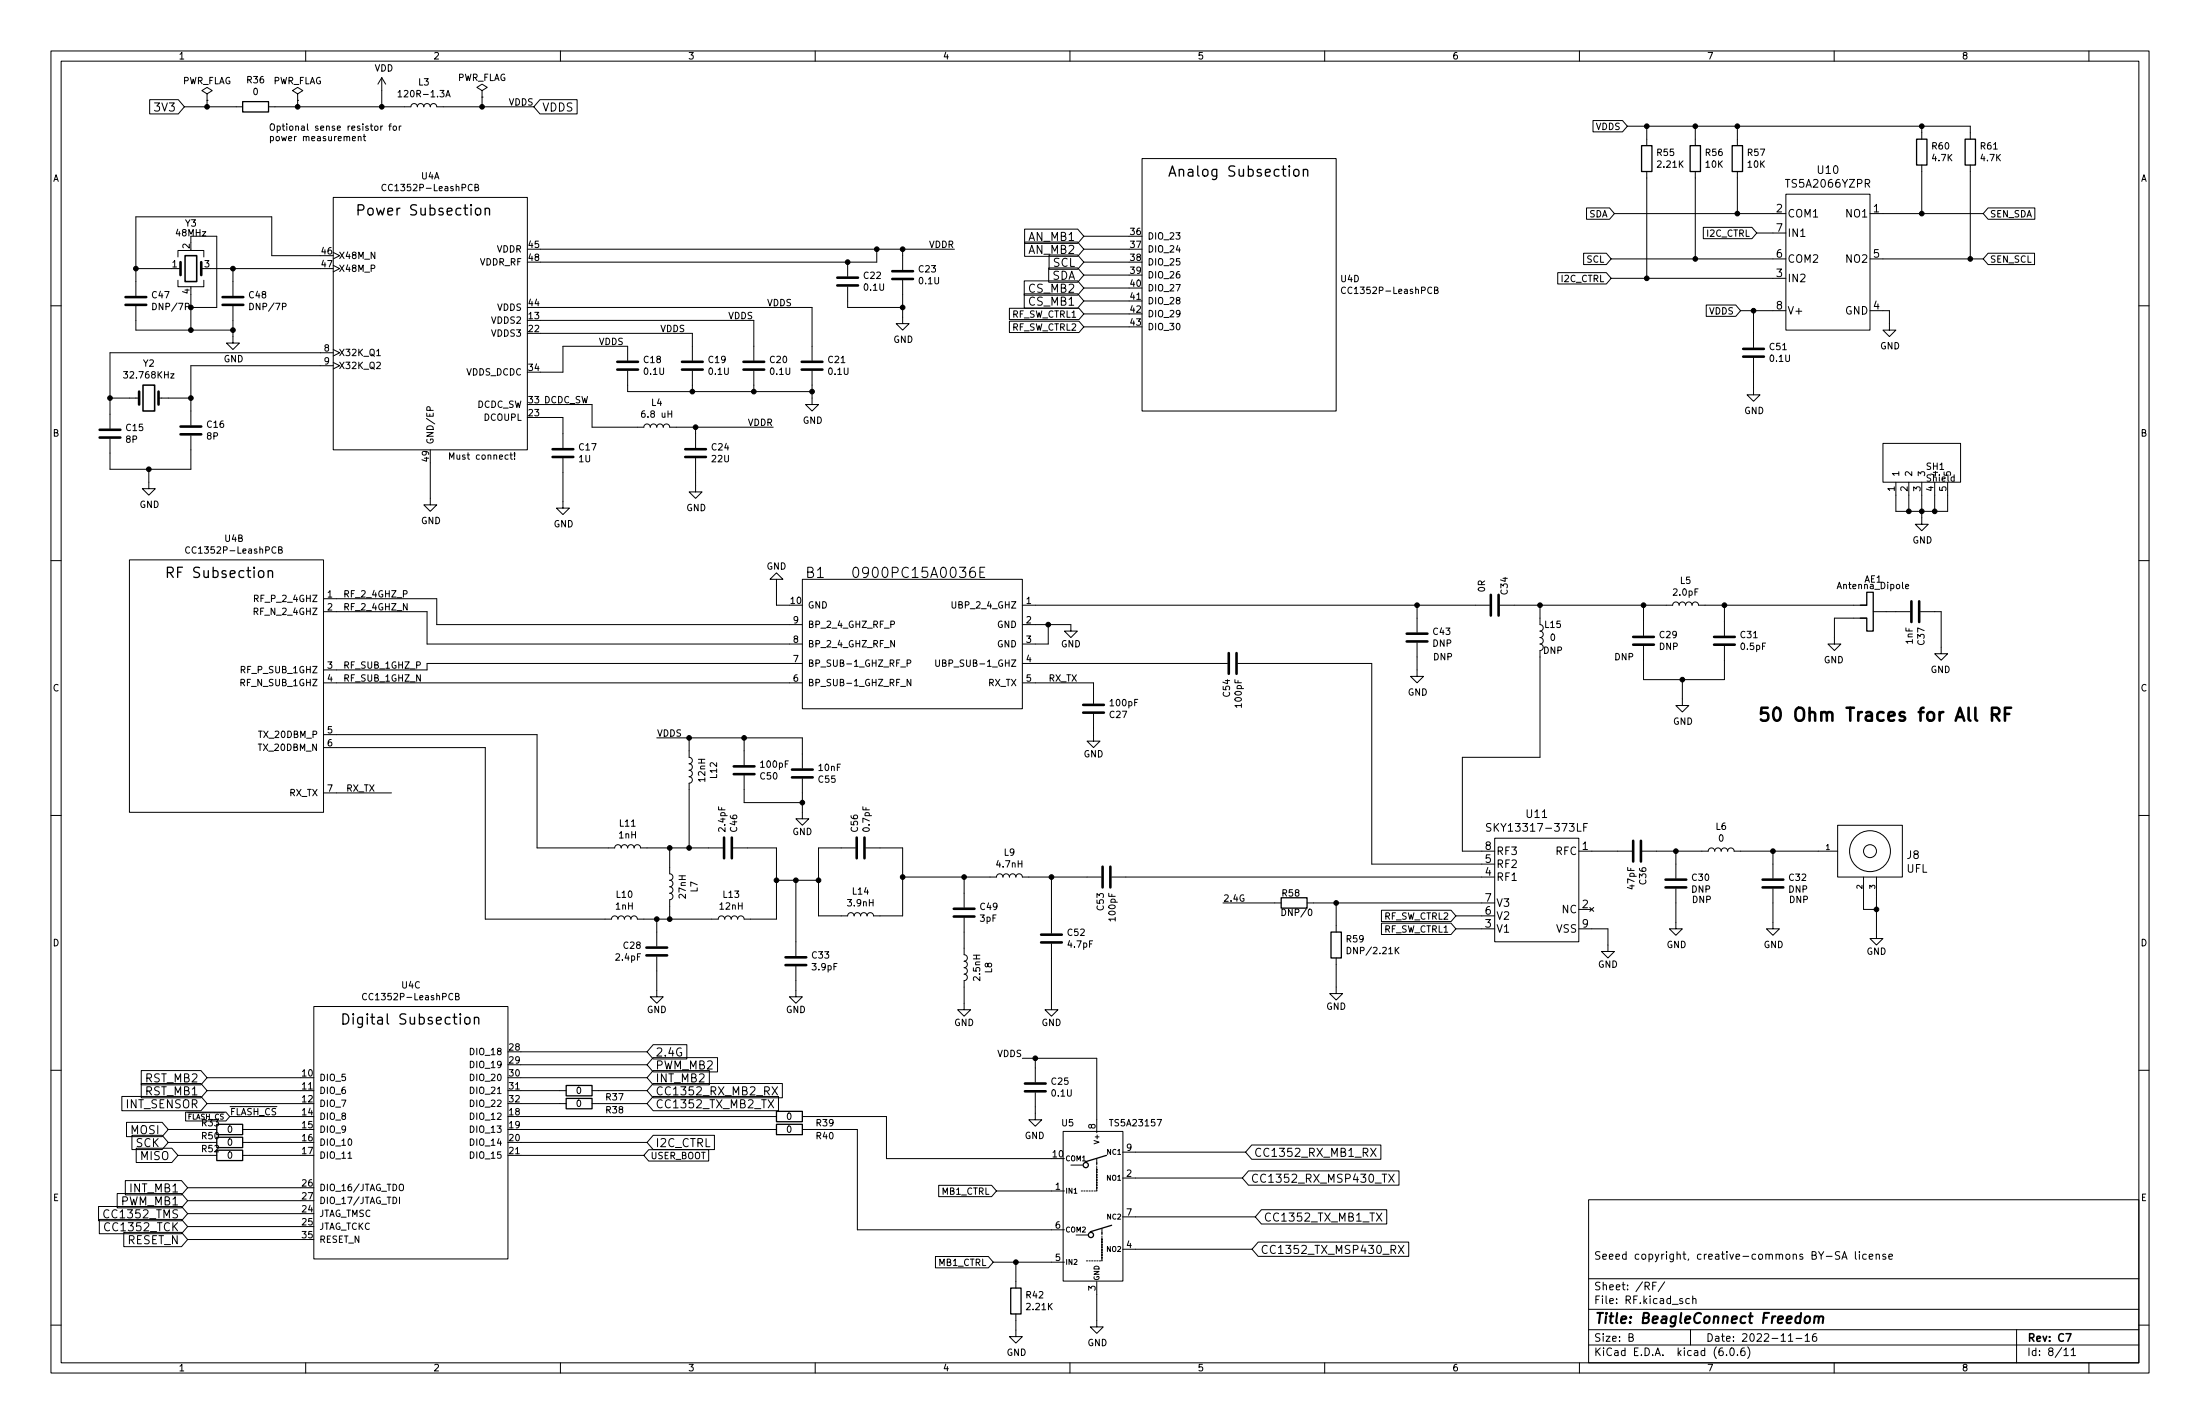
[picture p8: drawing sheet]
<svg xmlns="http://www.w3.org/2000/svg" width="432mm" height="279mm" viewBox="0 0 432 279" stroke-linecap="round" stroke-linejoin="round" font-family="sans-serif">
<g fill="none" stroke="#000" stroke-width=".2">
<path d="M10 10h411.8v259.4h-411.8zM12 12h407.8v255.4h-407.8zM29.4 19.6h5.6l1.2 1.4-1.2 1.4h-5.6zM40.6 18.4l1.1-.6-1.1-.7-1 .7 1 .6v1.3M40.6 19.7h.1M40.6 19.7v1.3M58.4 18.4l1-.6-1-.7-1 .7 1 .6v1.3M58.4 19.7h.1M58.4 19.7v1.3M60 10v2M74.9 15.2l-.7 1.3M74.9 15.2v5.8"/>
<path d="M74.9 15.2l.8 1.3M78.1 18.1l.4-.4v1.3M78.1 19h.8M87.5 19l.4-1.3 .5 1.3M87.6 18.7h.6M94.6 17.8l1-.7-1-.6-1 .6 1 .7v1.3M94.6 19.1h.1M94.6 19.1v1.9M106 19.6h7.3v2.8h-7.3l-1.2-1.4zM110 10v2M160 10v2M210 10v2"/>
<path d="M260 10v2M310 10v2M360 10v2M410 10v2M36.2 21h11.4M52.7 21h27.9a.63 .63 0 0 1 .7-.7 .63 .63 0 0 1 .6 .7 .63 .63 0 0 1 .6-.7 .63 .63 0 0 1 .7 .7 .63 .63 0 0 1 .6-.7 .63 .63 0 0 1 .7 .7 .63 .63 0 0 1 .6-.7 .63 .63 0 0 1 .6 .7h19.1M65.4 38.7h38.1v49.6h-38.1zM69.2 27.2l.6-.1-.1-.3h-.3l-.2 .2v.6h.5M70.3 26.9l.5-.1 .1 .8M70.3 26.8v.8M71.3 26.8h.5M71.5 26.3v1.1l.3 .2"/>
<path d="M73.6 24.8l.3-.1 .3 .3v.3l-.3 .3-.4-.3zM74.7 24.7v.9M75.1 24.7l-.4 .3M75.7 36.3a.6 .6 0 0 0-.8 .4 .6 .6 0 0 0 .6 .7l.2-.1M76.3 24.7h.5M76.8 24.3l-.3 .2v1.1M77.3 24.8l.3-.1 .2 .3v.3l-.2 .3-.4-.3zM78.4 24.7v.9M78.7 24.7l-.3 .3M93.2 36.8l.6-.1v-.4l-.6-.1v1.2h.5l.2-.4-.3-.2M224.2 31.1h38.1v49.5h-38.1zM312.7 23.7h5.8l.9 1.1-.9 1.1h-5.8z"/>
<path d="M319.4 24.8h67.3v2.5M323.2 24.8v3.8M323.2 33.7v20.9M332.7 24.8v3.8M332.7 33.7v17.1M341 24.8v3.8M341 33.7v8.2M350.5 38.1h16.5v26.7h-16.5zM377.2 24.8v2.5M377.2 32.4v9.5M386.7 32.4v18.4M10 60h2"/>
<path d="M26.7 52.7h7M34.9 55v1.3h5.1v-1.3M34.9 50.4v-1.3h5.1v1.3M34.9 52.7h.5M37.5 47.6v-1.2h5v13.9h-5M37.5 57.8v7M39.5 52.7h.5M41.3 52.7h21.6M45.7 52.7v5.3M62.9 50.2h-9.6v-7.7h-26.6v15.5M65.4 49.5l1.3 .7-1.3 .6M65.4 52.1l1.3 .6-1.3 .6"/>
<path d="M106 48.9h81.3M166.4 51.4v2.8M166.4 56.3v4h10.8M172.1 48.9v2.5h-66.1M177.2 55v8.5h1.2l-1.2 1.3-1.3-1.3h1.3M177.2 48.9v4.1M201 57.7h10.5l1.2 1.4-1.2 1.4h-10.5zM201 55.1h10.5l1.2 1.4-1.2 1.4h-10.5zM201.1 45h10.4l1.2 1.4-1.2 1.4h-10.4zM201.1 47.5h10.4l1.2 1.4-1.2 1.4h-10.4zM205.8 52.6h5.7l1.2 1.4-1.2 1.4h-5.7zM205.9 50h5.6l1.2 1.4-1.2 1.4h-5.6z"/>
<path d="M212.7 59.1h11.5M212.7 48.9h8.9M212.7 46.4h8.9M212.7 51.4h8.9M212.7 54h8.9M212.7 56.5h8.9M264.1 56.4a.6 .6 0 0 0-.9 .5 .6 .6 0 0 0 .6 .7l.3-.1M281.6 56.9h.5l.1-.5-.6-.1v1.3h.4l.2-.1 .1-.3-.3-.3M305.7 53.5h9.6l.9 1.1-.9 1.1h-9.6zM310.8 49.7h4.5l.9 1.1-.9 1.1h-4.5zM311.4 40.8h4.5l1 1.1-1 1.1h-4.5zM316.2 54.6h34.3"/>
<path d="M316.2 50.8h34.3M316.9 41.9h33.6M334.3 44.6h9.6l.9 1.1-.9 1.1h-9.6zM334.9 59.8h5.8l.9 1.2-.9 1.1h-5.8zM344.8 45.7h5.7M367 41.9h22.3M367 50.8h22.3M390.2 49.7h9.1v2.2h-9.1l-.9-1.1zM390.2 40.8h9.2v2.2h-9.2l-.9-1.1zM419.8 60h2M21.6 78.1h5.7M26.7 60.1v4.7h19"/>
<path d="M31.1 78.1h6.4M33.5 73.3h.7l-.7 .9h.7M45.7 60.1v7.2h1.3l-1.3 1.3-1.3-1.3h1.3M65.4 68.6l1.3 .6-1.3 .7M65.4 71.1l1.3 .7-1.3 .6M65.4 69.2h-43.8v14.9M65.4 71.8h-27.9v11.6M73.9 71.2l.5-.1 .3 .3-.8 .9h.8M73.9 69.8h.8M106 79.4h10.2v4.4h10.2a.64 .64 0 0 1 .6-.6 .64 .64 0 0 1 .6 .6 .64 .64 0 0 1 .7-.6 .64 .64 0 0 1 .6 .6 .64 .64 0 0 1 .6-.6 .64 .64 0 0 1 .7 .6 .64 .64 0 0 1 .6-.6 .64 .64 0 0 1 .6 .6h20.4M106 62.9h42v7.8M106 65.4h29.9v5.3"/>
<path d="M106 60.3h53.4v10.4M123.2 70.7v-2.8h-12.7v5.1h-4.5M123.2 72.8v4h36.2M135.9 72.8v4M148 72.8v4M159.4 72.8v6.6h1.3l-1.3 1.2-1.3-1.2h1.3M198.1 60.5h13.7l.9 1.1-.9 1.1h-13.7zM198.1 63h13.7l.9 1.1-.9 1.1h-13.7zM212.7 61.6h8.9M212.7 64.1h8.9M341.6 61h8.9M344.2 70.2v7.3h1.2l-1.2 1.2-1.3-1.2h1.3"/>
<path d="M344.2 61v7.2M367 61h3.8v3.8h1.3l-1.3 1.2-1.2-1.2h1.2M29.2 92.1v3.8h1.3l-1.3 1.3-1.3-1.3h1.3M37.5 85.5v6.6h-15.9v-6M84.4 80.5v-.6h-.5l-.1 .6h1.2M84.5 90.8v8.3h1.2l-1.2 1.2-1.3-1.2h1.3M100.1 89.3h.5M100.3 88.8v1.1l.3 .2M101 90v.1M101 88.8v.8M106 81.9h4.5v6M110.5 89.9v9.8h1.3l-1.3 1.3-1.3-1.3h1.3"/>
<path d="M136.5 89.9v6.6h1.3l-1.3 1.3-1.2-1.3h1.2M136.5 83.8v4.1M369.6 87h15.2v7.6h-15.2zM372.1 94.6v5.7h10.2v-5.7M374.6 94.6v5.7M377.2 94.6v8.3h1.3l-1.3 1.2-1.3-1.2h1.3M379.7 94.6v5.7M10 110h2M25.4 109.9h38.1v49.5h-38.1zM37.2 107.4a.6 .6 0 0 0-.8 .4 .6 .6 0 0 0 .6 .7l.2-.1M54.7 107.9l.5-.1 .1-.4-.6-.1v1.2h.5l.2-.4-.3-.2M63.5 117.5h22.2v5.1h71.8"/>
<path d="M152.4 113.7h1.3l-1.3-1.3-1.3 1.3h1.3v5h2.5M157.5 113.7h43.2v25.4h-43.2zM167.6 111.5a.48 .48 0 0 1 .5-.2 .48 .48 0 0 1 .3 .4 1.04 1.04 0 0 1-.5 1.6 1.22 1.22 0 0 1-.3-1.8zM192.3 112.3h.7M193.3 111.3h-1v2h1M200.7 118.7h91.7M278.1 118.7v5.4M294.4 118.7h33.9a.64 .64 0 0 1 .6-.6 .64 .64 0 0 1 .7 .6 .64 .64 0 0 1 .6-.6 .64 .64 0 0 1 .6 .6 .64 .64 0 0 1 .7-.6 .64 .64 0 0 1 .6 .6 .64 .64 0 0 1 .6-.6 .64 .64 0 0 1 .7 .6h33M302.3 118.7v3.9a.63 .63 0 0 1 .6 .6 .63 .63 0 0 1-.6 .6 .63 .63 0 0 1 .6 .7 .63 .63 0 0 1-.6 .6 .63 .63 0 0 1 .6 .6 .63 .63 0 0 1-.6 .7 .63 .63 0 0 1 .6 .6 .63 .63 0 0 1-.6 .6v21h-15.3v18.4h6.4M322.6 118.7v6M338.5 118.7v6M374 115.1l.6-.1v-.3h-.4l-.2 .1 .1 .6h.5"/>
<path d="M419.8 110h2M63.5 120h20.3v6.4h73.7M63.5 134h94M157.5 130.2h-73.7v1.2h-20.3M174.8 122.5h.6l.1-.5-.7-.1v1.2M178 130.1h.7v-.5l-.7-.1v1.2M178.8 133.3v1.3l-.8-1.3v1.3M183.7 129.5v1l.2 .2h.4l.1-.2v-1M200.7 122.6h9.5v1.2h1.3l-1.3 1.3-1.3-1.3h1.3M200.7 134h13.9v4M200.7 130.2h40.2M205.7 122.6v3.8h-5"/>
<path d="M243 130.2h26.2v39.3h24.2M278.1 126.1v6.6h1.3l-1.3 1.3-1.2-1.3h1.2M322.6 126.7v6.7h15.9v-6.7M330.2 133.4v5h1.3l-1.3 1.3-1.3-1.3h1.3M366.4 121.3h-6.4v5.1h-1.2l1.2 1.2 1.3-1.2h-1.3M367.7 120h7.2M376.9 120h4.1v8.3h-1.3l1.3 1.2 1.3-1.2h-1.3M10 160h2M63.5 146.7h31.7v33.6h24.8a.64 .64 0 0 1 .6-.6 .64 .64 0 0 1 .7 .6 .64 .64 0 0 1 .6-.6 .64 .64 0 0 1 .7 .6 .64 .64 0 0 1 .6-.6 .64 .64 0 0 1 .6 .6 .64 .64 0 0 1 .7-.6 .64 .64 0 0 1 .6 .6h15.9a.64 .64 0 0 1 .6-.6 .64 .64 0 0 1 .6 .6 .64 .64 0 0 1 .7-.6 .64 .64 0 0 1 .6 .6 .64 .64 0 0 1 .6-.6 .64 .64 0 0 1 .7 .6 .64 .64 0 0 1 .6-.6 .64 .64 0 0 1 .6 .6h6.4v-13.9h-8.5M63.5 144.1h41.9v22.3h15.2a.64 .64 0 0 1 .7-.7 .64 .64 0 0 1 .6 .7 .64 .64 0 0 1 .7-.7 .64 .64 0 0 1 .6 .7 .64 .64 0 0 1 .6-.7 .64 .64 0 0 1 .7 .7 .64 .64 0 0 1 .6-.7 .64 .64 0 0 1 .6 .7h16.2M63.5 155.6h13.3M128.9 144.8h28.6v5.9"/>
<path d="M135.3 144.8v3.8a.64 .64 0 0 1 .6 .6 .64 .64 0 0 1-.6 .7 .64 .64 0 0 1 .6 .6 .64 .64 0 0 1-.6 .6 .64 .64 0 0 1 .6 .7 .64 .64 0 0 1-.6 .6 .64 .64 0 0 1 .6 .6 .64 .64 0 0 1-.6 .7v12.7M146 144.8v5.3M146 152.1v5.4h11.5M157.5 152.8v7.9h1.2l-1.2 1.2-1.3-1.2h1.3M214.6 140.1v5.3h1.3l-1.3 1.3-1.2-1.3h1.2M419.8 160h2M131.4 166.4v5.1a.64 .64 0 0 1 .7 .6 .64 .64 0 0 1-.7 .6 .64 .64 0 0 1 .7 .7 .64 .64 0 0 1-.7 .6 .64 .64 0 0 1 .7 .6 .64 .64 0 0 1-.7 .7 .64 .64 0 0 1 .7 .6 .64 .64 0 0 1-.7 .6v3.8M152.4 172.7h8.3M156.2 172.7v14.9M167.9 166.4h-7.2v13.3h5.7a.64 .64 0 0 1 .6-.6 .64 .64 0 0 1 .6 .6 .64 .64 0 0 1 .7-.6 .64 .64 0 0 1 .6 .6 .64 .64 0 0 1 .6-.6 .64 .64 0 0 1 .7 .6 .64 .64 0 0 1 .6-.6 .64 .64 0 0 1 .6 .6h5.8v-13.3h-7.3M177.2 172.1h18.4a.64 .64 0 0 1 .6-.6 .64 .64 0 0 1 .6 .6 .64 .64 0 0 1 .7-.6 .64 .64 0 0 1 .6 .6 .64 .64 0 0 1 .7-.6 .64 .64 0 0 1 .6 .6 .64 .64 0 0 1 .6-.6 .64 .64 0 0 1 .7 .6h15.5M189.2 172.1v6"/>
<path d="M206.4 172.1v11M218.2 172.1h75.2M240 177.2h11.5M256.5 177.2h36.9M262.3 177.2v5.7M271.1 178.6h13.7l.9 1.1-.9 1.1h-13.7zM285.7 179.7h7.7M292.6 161.6h-.6l-.2 .3 .1 .3 .7 .3v.5l-.3 .1-.5-.1M293.4 164.5h16.5v20.3h-16.5zM309.9 167h10.4M309.9 178.4h2.5M310.8 162.3h.6"/>
<path d="M311.6 161.6h-.8v1.5M312 178.1l.8 .7M312.8 178.1l-.8 .7M322.3 167h13a.64 .64 0 0 1 .6-.6 .64 .64 0 0 1 .6 .6 .64 .64 0 0 1 .7-.6 .64 .64 0 0 1 .6 .6 .64 .64 0 0 1 .7-.6 .64 .64 0 0 1 .6 .6 .64 .64 0 0 1 .6-.6 .64 .64 0 0 1 .7 .6h20.3M328.9 174.4v7.8h1.3l-1.3 1.3-1.2-1.3h1.2M328.9 167v5.3M348 174.4v7.8h1.2l-1.2 1.3-1.3-1.3h1.3M348 167v5.3M360.7 161.9h12.7v10.2h-12.7zM365.8 172.1v6.3h2.5M368.3 172.1v12.1h1.3l-1.3 1.2-1.3-1.2h1.3M61.6 197.5h38.1v49.5h-38.1z"/>
<path d="M71.9 195a.6 .6 0 0 0-.8 .5 .6 .6 0 0 0 .6 .7l.2-.1M89.4 195.5h.6v-.5l-.6-.1v1.3h.5l.2-.4-.3-.3M128.9 187.7v7.9h1.3l-1.3 1.3-1.3-1.3h1.3M128.9 180.3v5.4M156.2 189.6v6h1.3l-1.3 1.3-1.3-1.3h1.3M189.2 180.1v7.2a.64 .64 0 0 1 .7 .7 .64 .64 0 0 1-.7 .6 .64 .64 0 0 1 .7 .6 .64 .64 0 0 1-.7 .7 .64 .64 0 0 1 .7 .6 .64 .64 0 0 1-.7 .6 .64 .64 0 0 1 .7 .7 .64 .64 0 0 1-.7 .6v5.7h1.3l-1.3 1.3-1.2-1.3h1.2M206.4 185.2v12.9h1.2l-1.2 1.3-1.3-1.3h1.3M262.3 188v6.9h1.2l-1.2 1.3-1.3-1.3h1.3M264.4 185.9a.64 .64 0 0 1 .7 .6 .64 .64 0 0 1-.7 .6zM271.1 181.1h13.7l.9 1.1-.9 1.2h-13.7zM274 186.4l.6 .7M274.6 185.9l-.7 .7"/>
<path d="M285.7 182.2h7.7M309.9 182.2h5.7v4.5h1.3l-1.3 1.3-1.3-1.3h1.3M10 210h2M23.9 215.1h15.5l1.2 1.4-1.2 1.4h-15.5zM27.7 210.1h11.7l1.2 1.4-1.2 1.4h-11.7zM27.7 212.6h11.7l1.2 1.4-1.2 1.4h-11.7zM36.4 218.2h7.9l.8 .9-.8 .8h-7.9zM40.6 214h21M40.6 216.5h18.5M40.6 211.5h18.5M45.1 219.1h14M99.7 214h11.4"/>
<path d="M102.2 219.1h50.2M102.2 216.5h8.9M102.2 211.5h24.8M102.2 208.9h24.8M102.2 206.4h24.8M116.2 214h10.8M116.2 216.5h10.8M128.2 215.1h24.6v2.8h-24.6l-1.2-1.4zM128.2 212.6h25.4v2.8h-25.4l-1.2-1.4zM128.2 210.1h11v2.8h-11l-1.2-1.4zM128.2 207.5h12.6v2.8h-12.6l-1.2-1.4zM128.2 205h6.6v2.8h-6.6l-1.2-1.4z"/>
<path d="M150.8 215.8l1 1.6M151.5 213.2l1.1 1.6M151.8 215.8l-1 1.6M152.6 213.2l-1.1 1.6M157.5 219.1h16.5v8.2h32.4M200.7 207.6h14.6v14.7M203.2 214.4v5.3h-1.3l1.3 1.3 1.3-1.3h-1.3M203.2 207.6v4.7M419.8 210h2M19.3 236.7h16.3l1.2 1.4-1.2 1.4h-16.3zM19.5 239.3h16.1l1.2 1.4-1.2 1.4h-16.1zM21.4 237.5a.64 .64 0 0 0-.8 0 .64 .64 0 0 0-.2 .8 .6 .6 0 0 0 .3 .6 .6 .6 0 0 0 .7-.1"/>
<path d="M23 234.2h12.6l1.2 1.4-1.2 1.4h-12.6zM24.6 231.6h11l1.2 1.4-1.2 1.4h-11zM24.8 220.2h7l1.2 1.4-1.2 1.4h-7zM25.9 222.8h5.9l1.2 1.4-1.2 1.4h-5.9zM26.7 225.3h7l1.2 1.4-1.2 1.4h-7zM33 224.2h8.3M33 221.6h8.3M34.9 226.7h6.4M36.8 235.6h22.3M36.8 238.1h22.3M36.8 233h22.3M47.6 226.7h11.5"/>
<path d="M47.6 224.2h11.5M47.6 221.6h11.5M68.3 227.3h.7M78.4 234.9v1.3M78.5 232.4l.2-.1a.43 .43 0 0 1 .5 .5v.4a.42 .42 0 0 1-.4 .4 .42 .42 0 0 1-.4-.4zM99.7 226.7h26.7M102.2 224.2h24.8M102.2 221.6h50.2M127.3 225.6h11.8v2.2h-11.8l-.9-1.1zM128.2 222.8h12v2.8h-12l-1.2-1.4zM157.5 221.6h10.8v19.7h40.6M184.2 232.6h10.4l1 1.1-1 1.1h-10.4z"/>
<path d="M195.6 233.7h13.3M208.7 222h11.7v29.4h-11.7zM210.2 228.6h2.3M212.2 233.7h.3M212.7 233.7h.3M213.2 233.7h.3M213.7 233.7h.3M214.2 233.7h.3M214.8 233.7h.2M215.3 227.3v1.3M215.3 228.9v.2M215.3 229.4v.2"/>
<path d="M215.3 229.9v.2M215.3 230.4v.2M215.3 230.9v.2M215.3 231.4v.2M215.3 231.9v.3M215.3 232.4v.3M215.3 232.9v.3M215.3 233.4v.3M220.3 231.1h23.5M220.3 238.8h26.1M220.3 226.1h24.2M245 229.7h29.6v2.8h-29.6l-1.2-1.4z"/>
<path d="M245.7 224.7h25.3v2.8h-25.3l-1.2-1.4zM247.6 237.4h24.6v2.8h-24.6l-1.2-1.4zM269 225.3l1.1 1.6M270.1 225.3l-1.1 1.6M270.2 238l1 1.6M271.2 238l-1 1.6M272.6 230.4l1 1.6M273.6 230.4l-1 1.6M311.8 235.4h108v32h-108zM10 260h2M21.5 240.1a.64 .64 0 0 0-.8-.1 .64 .64 0 0 0-.2 .8 .6 .6 0 0 0 .3 .6 .6 .6 0 0 0 .7 0M24.3 241.8h11.3l1.2 1.4-1.2 1.4h-11.3z"/>
<path d="M36.8 243.2h22.3M36.8 240.7h22.3M183.6 246.5h10.4l.9 1.2-.9 1.1h-10.4zM194.9 247.7h14M199.4 257.8v4.5h1.3l-1.3 1.2-1.3-1.2h1.3M199.4 247.7v5M211.2 242.3h2.3M213.2 247.4h.3M213.7 247.4h.3M214.2 247.4h.3M214.8 247.4h.2M215.3 251.5v8.9h1.2l-1.2 1.2-1.3-1.2h1.3"/>
<path d="M215.3 247.4h.2M215.8 247.4h.2M216.3 241v1.3M216.3 242.6v.2M216.3 243.1v.2M216.3 243.6v.2M216.3 244.1v.2M216.3 244.6v.3M216.3 245.1v.3M216.3 245.6v.3M216.3 246.1v.3M216.3 246.6v.3"/>
<path d="M216.3 247.1v.3M220.3 245.1h25.4M246.9 243.7h29.6v2.8h-29.6l-1.2-1.4zM274.5 244.3l1 1.6M275.5 244.3l-1 1.6M311.8 256.9h108M311.8 250.9h108M324.4 252.3h.5M325.1 251.6h-.7v1.5M326.7 251.5l-1.3 1.9M331.6 254.9l-.4-.1-.3 .3 .1 .6h.6M332.2 254.9l.2-.1 .4 .1 .1 .9"/>
<path d="M332.2 254.3v1.5M361.1 245.7l-.6-.1-.2 .1v.4l.6 .3 .2 .4-.3 .3-.6-.1M361.5 247.1l.5-1.5 .5 1.5M361.7 246.7h.7M364.2 245.6v1.3l.2 .2M364.9 245.6v.1M364.9 246.1v1M366.3 246.1h-.4l-.3 .3 .1 .6h.6M366.9 246.6l.7-.2-.1-.3h-.4l-.2 .2v.7h.6M368.2 246.2l.2-.1h.4l.1 1M368.2 246.1v1M370.1 246.1h-.4l-.2 .2 .1 .2 .5 .2v.3h-.6"/>
<path d="M370.7 246.6l.7-.2v-.3h-.5l-.2 .2 .1 .7h.6M419.8 260h2M60 267.4v2M110 267.4v2M160 267.4v2M210 267.4v2M260 267.4v2M310 267.4v2M311.8 263.9h108M311.8 260.9h108M319.7 262.4l.7-.1 .1-.2-.1-.4h-.7v1.5h.6l.3-.3a.39 .39 0 0 0-.4-.5M331.8 260.9v3"/>
<path d="M338.9 265.8v.2M339.7 264.5h.2a.8 .8 0 0 1 .5 .7 .8 .8 0 0 1-.5 .8 1 1 0 0 1-.2-1.5zM341 265.8v.2M342.4 264.5a.59 .59 0 0 0-.7 .6v.6l.1 .2 .4 .1 .2-.2 .1-.5-.1-.2-.5-.1-.2 .3M343 264.3a1.72 1.72 0 0 1 0 2.2M351 263.2h.9M352.5 262.6h1.2M354.3 262.1l.4-.4v1.5M354.3 263.2h.9M356.4 261.7a.6 .6 0 0 0-.7 .6v.6l.2 .2 .4 .1 .2-.2 .1-.5-.2-.2-.4-.1-.3 .3M360 267.4v2M395.8 260.9v6.5"/>
<path d="M405.1 264.9l.4-.4v1.5M405.1 266h.8M406.5 264.9l.4-.4v1.5M406.5 266h.9M410 267.4v2"/>
<circle cx="367" cy="167" r="4"/>
<circle cx="367" cy="167" r="1.27"/>
</g>
<path d="M36.3 50.2h2.3v5h-2.3zM28.1 75.6h2.3v5h-2.3zM405.5 261.7h1l-.6 1.5" fill="none" stroke="#000" stroke-width=".3"/>
<path d="M354.4 258.5a.52 .52 0 0 1 .5-.2 .52 .52 0 0 1 .4 .4l-.1 .5a.55 .55 0 0 1-.5 .4 .55 .55 0 0 1-.5-.4zM356.2 258.5a.49 .49 0 0 1 .8 .1l-.1 1M356.2 258.3l-.2 1.3M357 258.6a.5 .5 0 0 1 .8-.2l-.1 1.2" fill="none" stroke="#000" stroke-width=".4"/>
<g fill="none" stroke="#000" stroke-width=".51">
<path d="M24.6 59.8h4.1M24.6 58.3h4.1M35.4 51.4v2.6M39.5 51.4v2.6M43.7 59.8h4.1M43.7 58.3h4.1M164.3 54.5h4.1M164.3 56h4.1M175.1 53.2h4.1M175.1 54.7h4.1M27.3 76.8v2.6M31.1 76.8v2.6"/>
<path d="M121.2 71h4M121.2 72.5h4M133.9 71h4M133.9 72.5h4M145.9 71h4.1M145.9 72.5h4.1M157.4 71h4M157.4 72.5h4M342.1 68.5h4.1M342.1 70h4.1M19.6 85.9h4M19.6 84.3h4"/>
<path d="M35.4 85.2h4.1M35.4 83.7h4.1M108.5 88.1h4M108.5 89.7h4M134.5 88.1h4.1M134.5 89.7h4.1M292.6 116.7v4.1M294.1 116.7v4.1M375.2 118v4M376.7 118v4M212.6 139.8h4.1M212.6 138.3h4.1"/>
<path d="M241.2 128.1v4.1M242.7 128.1v4.1M276.1 124.3h4.1M276.1 125.9h4.1M320.5 125h4.1M320.5 126.5h4.1M336.4 125h4.1M336.4 126.5h4.1M394.7 138.9h-1.2v2.5M144 151.9h4.1M144 150.4h4.1M155.4 152.5h4.1"/>
<path d="M155.4 151h4.1M391 140.2h.9a.69 .69 0 0 0 .6-.7 .69 .69 0 0 0-.6-.6h-.9v2.5M391.6 140.2l.8 1.2M393.5 140.1h.9M142.1 164.3v4.1M143.6 164.3v4.1M168.1 164.3v4.1M169.7 164.3v4.1M187.2 178.3h4.1M187.2 179.8h4.1M216.4 170.1v4M217.9 170.1v4"/>
<path d="M320.5 165v4M322.1 165v4M326.9 174.1h4.1M326.9 172.6h4.1M345.9 174.1h4.1M345.9 172.6h4.1M126.9 185.9h4M126.9 187.5h4M154.2 187.8h4M154.2 189.4h4M204.3 183.4h4.1M204.3 184.9h4.1"/>
<path d="M201.2 212.6h4M201.2 214.1h4"/>
</g>
<g fill="none" stroke="#000" stroke-width=".25">
<path d="M47.6 19.9h5.1v2.1h-5.1zM229.4 34.6l.7-2 .7 2M254 33.4a.54 .54 0 0 1 .5-.2 .54 .54 0 0 1 .5 .4v.6a.54 .54 0 0 1-.6 .4 .54 .54 0 0 1-.5-.4zM255.8 33.4a.5 .5 0 0 1 .9 .1v1.1M255.8 33.2v1.4M322.2 28.6h2v5.1h-2zM331.7 28.6h2.1v5.1h-2.1zM340 28.6h2v5.1h-2zM376.2 27.3h2v5.1h-2zM385.7 27.3h2v5.1h-2zM70.3 41.2h.7a.54 .54 0 0 0 .5-.5 .54 .54 0 0 0-.5-.5h-.7v2M95.2 41a.5 .5 0 0 1 .9 .1v1.1"/>
<path d="M95.2 40.8v1.4M52.6 112.2a.5 .5 0 0 1 .9 .1v1M52.6 112v1.3M365.1 118.7h1.3v-2.5h1.3v7.6h-1.3v-2.5h-1.3M251.5 176.1h5v2.1h-5zM67.3 198.9a1.01 1.01 0 0 1 1.2 1 1.01 1.01 0 0 1-1.2 1zM91.3 199.8a.54 .54 0 0 1 .5-.2 .54 .54 0 0 1 .5 .4v.6a.54 .54 0 0 1-.6 .4 .54 .54 0 0 1-.5-.4zM93.1 199.8a.5 .5 0 0 1 .9 .1v1M93.1 199.6v1.3M261.2 182.9h2.1v5.1h-2.1zM111.1 213h5.1v2h-5.1zM111.1 215.5h5.1v2.1h-5.1z"/>
<path d="M152.4 218.1h5.1v2h-5.1zM42.5 225.7h5.1v2h-5.1zM42.5 223.1h5.1v2.1h-5.1zM42.5 220.6h5.1v2h-5.1zM152.4 220.6h5.1v2h-5.1zM217.2 226.7l-4.2 1.3M198.4 252.7h2v5.1h-2zM218.2 240.4l-4.2 1.3"/>
<circle cx="213.1" cy="228.6" r=".51"/>
<circle cx="214.1" cy="242.3" r=".51"/>
</g>
<g fill="#000" stroke="#000" stroke-width=".2">
<circle cx="40.6" cy="21" r=".46"/>
<circle cx="58.4" cy="21" r=".46"/>
<circle cx="74.9" cy="21" r=".46"/>
<circle cx="94.6" cy="21" r=".46"/>
<circle cx="323.2" cy="24.8" r=".46"/>
<circle cx="332.7" cy="24.8" r=".46"/>
<circle cx="341" cy="24.8" r=".46"/>
<circle cx="377.2" cy="24.8" r=".46"/>
<circle cx="26.7" cy="52.7" r=".46"/>
<circle cx="45.7" cy="52.7" r=".46"/>
<circle cx="166.4" cy="51.4" r=".46"/>
<circle cx="172.1" cy="48.9" r=".46"/>
<circle cx="177.2" cy="48.9" r=".46"/>
<circle cx="323.2" cy="54.6" r=".46"/>
<circle cx="332.7" cy="50.8" r=".46"/>
<circle cx="341" cy="41.9" r=".46"/>
<circle cx="377.2" cy="41.9" r=".46"/>
<circle cx="386.7" cy="50.8" r=".46"/>
<circle cx="21.6" cy="78.1" r=".46"/>
<circle cx="37.5" cy="64.8" r=".46"/>
<circle cx="37.5" cy="60.3" r=".46"/>
<circle cx="37.5" cy="78.1" r=".46"/>
<circle cx="45.7" cy="64.8" r=".46"/>
<circle cx="135.9" cy="76.8" r=".46"/>
<circle cx="148" cy="76.8" r=".46"/>
<circle cx="159.4" cy="76.8" r=".46"/>
<circle cx="177.2" cy="60.3" r=".46"/>
<circle cx="344.2" cy="61" r=".46"/>
<circle cx="29.2" cy="92.1" r=".46"/>
<circle cx="136.5" cy="83.8" r=".46"/>
<circle cx="278.1" cy="118.7" r=".46"/>
<circle cx="302.3" cy="118.7" r=".46"/>
<circle cx="322.6" cy="118.7" r=".46"/>
<circle cx="338.5" cy="118.7" r=".46"/>
<circle cx="374.6" cy="100.3" r=".46"/>
<circle cx="377.2" cy="100.3" r=".46"/>
<circle cx="379.7" cy="100.3" r=".46"/>
<circle cx="205.7" cy="122.6" r=".46"/>
<circle cx="330.2" cy="133.4" r=".46"/>
<circle cx="135.3" cy="144.8" r=".46"/>
<circle cx="146" cy="144.8" r=".46"/>
<circle cx="157.5" cy="157.5" r=".46"/>
<circle cx="131.4" cy="166.4" r=".46"/>
<circle cx="135.3" cy="166.4" r=".46"/>
<circle cx="152.4" cy="172.7" r=".46"/>
<circle cx="156.2" cy="172.7" r=".46"/>
<circle cx="160.7" cy="172.7" r=".46"/>
<circle cx="177.2" cy="172.1" r=".46"/>
<circle cx="189.2" cy="172.1" r=".46"/>
<circle cx="206.4" cy="172.1" r=".46"/>
<circle cx="262.3" cy="177.2" r=".46"/>
<circle cx="328.9" cy="167" r=".46"/>
<circle cx="348" cy="167" r=".46"/>
<circle cx="368.3" cy="178.4" r=".46"/>
<circle cx="128.9" cy="180.3" r=".46"/>
<circle cx="131.4" cy="180.3" r=".46"/>
<circle cx="203.2" cy="207.6" r=".46"/>
<circle cx="199.4" cy="247.7" r=".46"/>
</g>
<text font-size="3.5" x="344.8" y="141.5">50 Ohm Traces for All RF</text>
<g font-size="2.8">
<text x="230.5" y="34.7">Analog Subsection</text>
<text x="71.1" y="42.3">Power Subsection</text>
<text x="33.4" y="113.4">RF Subsection</text>
<text x="158.2" y="113.4">B1</text>
<text x="168.7" y="113.4">0900PC15A0036E</text>
<text x="68.5" y="201">Digital Subsection</text>
<text x="312.8" y="259.7">Title: BeagleConnect Freedom</text>
</g>
<g font-size="2.2">
<text x="30.6" y="21.9">3V3</text>
<text x="106.4" y="21.9">VDDS</text>
<text x="202" y="47.3">AN_MB1</text>
<text x="202" y="49.8">AN_MB2</text>
<text x="206.7" y="52.3">SCL</text>
<text x="202.1" y="60">CS_MB1</text>
<text x="202.1" y="57.4">CS_MB2</text>
<text x="206.4" y="54.9">SDA</text>
<text x="128.6" y="209.8">PWM_MB2</text>
<text x="128.6" y="207.3">2.4G</text>
<text x="28.6" y="212.4">RST_MB2</text>
<text x="28.6" y="214.9">RST_MB1</text>
<text x="128.6" y="214.9">CC1352_RX_MB2_RX</text>
<text x="128.6" y="212.4">INT_MB2</text>
<text x="24.8" y="217.4">INT_SENSOR</text>
<text x="128.6" y="217.4">CC1352_TX_MB2_TX</text>
<text x="25.7" y="222.5">MOSI</text>
<text x="26.7" y="225.1">SCK</text>
<text x="27.6" y="227.6">MISO</text>
<text x="128.6" y="225.1">I2C_CTRL</text>
<text x="246.1" y="227">CC1352_RX_MB1_RX</text>
<text x="25.7" y="234">INT_MB1</text>
<text x="245.4" y="232.1">CC1352_RX_MSP430_TX</text>
<text x="21.1" y="239">CC1352_TMS</text>
<text x="23.8" y="236.5">PWM_MB1</text>
<text x="248" y="239.7">CC1352_TX_MB1_TX</text>
<text x="21.2" y="241.6">CC1352_TCK</text>
<text x="25" y="244.1">RESET_N</text>
<text x="247.3" y="246">CC1352_TX_MSP430_RX</text>
</g>
<g font-size="2.1">
<text x="356.8" y="34.1">U10</text>
<text x="348.7" y="41.7">2</text>
<text x="350.9" y="36.8">TS5A2066YZPR</text>
<text x="367.7" y="41.7">1</text>
<text x="348.7" y="45.5">7</text>
<text x="350.8" y="42.7">COM1</text>
<text x="350.8" y="46.5">IN1</text>
<text x="362.5" y="42.7">NO1</text>
<text x="348.7" y="50.5">6</text>
<text x="350.8" y="51.5">COM2</text>
<text x="362.5" y="51.5">NO2</text>
<text x="367.7" y="50.5">5</text>
<text x="348.7" y="54.4">3</text>
<text x="350.8" y="55.4">IN2</text>
<text x="348.7" y="60.7">8</text>
<text x="350.8" y="61.7">V+</text>
<text x="362.1" y="61.7">GND</text>
<text x="367.7" y="60.7">4</text>
<text x="299.7" y="160.5">U11</text>
<text x="291.5" y="166.8">8</text>
<text x="293.1" y="163.2">SKY13317-373LF</text>
<text x="293.6" y="167.8">RF3</text>
<text x="305.3" y="167.8">RFC</text>
<text x="310.6" y="166.8">1</text>
<text x="291.5" y="171.8">4</text>
<text x="291.5" y="169.3">5</text>
<text x="293.6" y="172.8">RF1</text>
<text x="293.6" y="170.3">RF2</text>
<text x="374.2" y="171.2">UFL</text>
<text x="374.3" y="168.5">J8</text>
<text x="291.5" y="179.5">6</text>
<text x="291.5" y="176.9">7</text>
<text x="293.6" y="177.9">V3</text>
<text x="306.6" y="179.2">NC</text>
<text x="310.6" y="178.2">2</text>
<text x="291.5" y="182">3</text>
<text x="293.6" y="183">V1</text>
<text x="293.6" y="180.5">V2</text>
<text x="305.5" y="183">VSS</text>
<text x="310.6" y="182">9</text>
<text x="312.8" y="247.1">Seeed copyright, creative-commons BY-SA license</text>
<text x="312.8" y="255.9">File: RF.kicad_sch</text>
<text x="312.8" y="253.2">Sheet: /RF/</text>
<text x="312.8" y="263.2">Size: B</text>
<text x="334.8" y="263.2">Date: 2022-11-16</text>
<text x="397.8" y="263.2">Rev: C7</text>
<text x="312.8" y="266">KiCad E.D.A. kicad (6.0.6)</text>
<text x="397.8" y="266">Id: 8/11</text>
</g>
<g font-size="1.8">
<text x="35" y="11.7">1</text>
<text x="85" y="11.7">2</text>
<text x="135" y="11.7">3</text>
<text x="185" y="11.7">4</text>
<text x="235" y="11.7">5</text>
<text x="285" y="11.7">6</text>
<text x="335" y="11.7">7</text>
<text x="385" y="11.7">8</text>
<text x="35.7" y="16.5">PWR_FLAG</text>
<text x="48.5" y="16.3">R36</text>
<text x="53.5" y="16.5">PWR_FLAG</text>
<text x="73.5" y="14">VDD</text>
<text x="82.2" y="16.8">L3</text>
<text x="89.7" y="15.9">PWR_FLAG</text>
<text x="49.7" y="18.6">0</text>
<text x="78.9" y="19.1">120R-1.3A</text>
<text x="99.9" y="20.7">VDDS</text>
<text x="52.7" y="25.6">Optional sense resistor for</text>
<text x="52.7" y="27.7">power measurement</text>
<text x="313.2" y="25.5">VDDS</text>
<text x="379.3" y="29.3">R60</text>
<text x="388.8" y="29.3">R61</text>
<text x="10.3" y="35.6">A</text>
<text x="82.7" y="35.2">U4A</text>
<text x="325.3" y="30.6">R55</text>
<text x="325.5" y="32.9">2.21K</text>
<text x="334.8" y="30.6">R56</text>
<text x="334.8" y="32.9">10K</text>
<text x="343.1" y="30.6">R57</text>
<text x="343.1" y="32.9">10K</text>
<text x="379.3" y="31.6">4.7K</text>
<text x="388.9" y="31.6">4.7K</text>
<text x="420.1" y="35.6">A</text>
<text x="75.9" y="37.5">CC1352P-LeashPCB</text>
<text x="34.7" y="46.4">48MHz</text>
<text x="36.4" y="44.4">Y3</text>
<text x="221.9" y="46.1">36</text>
<text x="225.2" y="47">DIO_23</text>
<text x="311.9" y="42.6">SDA</text>
<text x="335.1" y="46.4">I2C_CTRL</text>
<text x="390.5" y="42.6">SEN_SDA</text>
<text x="33.8" y="52.5">1</text>
<text x="37.2" y="48.8" transform="rotate(-90 37.2 48.8)">2</text>
<text x="40.1" y="52.5">3</text>
<text x="63.2" y="49.9">46</text>
<text x="63.2" y="52.5">47</text>
<text x="66.4" y="50.8">X48M_N</text>
<text x="66.4" y="53.3">X48M_P</text>
<text x="94.1" y="52.1">VDDR_RF</text>
<text x="97.5" y="49.5">VDDR</text>
<text x="103.8" y="48.6">45</text>
<text x="103.8" y="51.2">48</text>
<text x="180.4" y="53.4">C23</text>
<text x="182.3" y="48.6">VDDR</text>
<text x="221.9" y="48.6">37</text>
<text x="221.9" y="51.2">38</text>
<text x="221.9" y="53.7">39</text>
<text x="225.2" y="49.5">DIO_24</text>
<text x="225.2" y="52.1">DIO_25</text>
<text x="311.4" y="51.5">SCL</text>
<text x="390.5" y="51.5">SEN_SCL</text>
<text x="29.9" y="58.5">C47</text>
<text x="37.2" y="57.6" transform="rotate(-90 37.2 57.6)">4</text>
<text x="48.9" y="58.5">C48</text>
<text x="169.6" y="54.7">C22</text>
<text x="169.7" y="57">0.1U</text>
<text x="180.5" y="55.8">0.1U</text>
<text x="221.9" y="56.3">40</text>
<text x="221.9" y="58.8">41</text>
<text x="225.2" y="54.6">DIO_26</text>
<text x="225.2" y="57.2">DIO_27</text>
<text x="225.2" y="59.7">DIO_28</text>
<text x="263.2" y="55.3">U4D</text>
<text x="264.2" y="57.7">CC1352P-LeashPCB</text>
<text x="306.5" y="55.3">I2C_CTRL</text>
<text x="30.3" y="60.8">DNP/7P</text>
<text x="49.4" y="60.8">DNP/7P</text>
<text x="96.6" y="63.5">VDDS2</text>
<text x="97.6" y="61">VDDS</text>
<text x="103.8" y="62.6">13</text>
<text x="103.8" y="65.2">22</text>
<text x="103.8" y="60.1">44</text>
<text x="129.5" y="65.1">VDDS</text>
<text x="142.9" y="62.6">VDDS</text>
<text x="150.5" y="60.1">VDDS</text>
<text x="198.6" y="62.3">RF_SW_CTRL1</text>
<text x="198.6" y="64.9">RF_SW_CTRL2</text>
<text x="221.9" y="61.3">42</text>
<text x="221.9" y="63.9">43</text>
<text x="225.2" y="62.2">DIO_29</text>
<text x="225.2" y="64.8">DIO_30</text>
<text x="335.4" y="61.7">VDDS</text>
<text x="28.1" y="71.9">Y2</text>
<text x="43.9" y="71.1">GND</text>
<text x="63.6" y="69">8</text>
<text x="63.6" y="71.5">9</text>
<text x="66.4" y="69.8">X32K_Q1</text>
<text x="96.6" y="66">VDDS3</text>
<text x="117.5" y="67.7">VDDS</text>
<text x="126.4" y="71.2">C18</text>
<text x="139.1" y="71.2">C19</text>
<text x="151.2" y="71.2">C20</text>
<text x="162.6" y="71.2">C21</text>
<text x="175.3" y="67.3">GND</text>
<text x="347.4" y="68.7">C51</text>
<text x="347.5" y="71">0.1U</text>
<text x="369" y="68.5">GND</text>
<text x="24.8" y="74.2">32.768KHz</text>
<text x="66.4" y="72.4">X32K_Q2</text>
<text x="91.5" y="73.7">VDDS_DCDC</text>
<text x="103.8" y="72.8">34</text>
<text x="126.5" y="73.5">0.1U</text>
<text x="139.2" y="73.5">0.1U</text>
<text x="151.3" y="73.5">0.1U</text>
<text x="162.7" y="73.5">0.1U</text>
<text x="40.7" y="83.9">C16</text>
<text x="93.5" y="80">DCDC_SW</text>
<text x="95" y="82.5">DCOUPL</text>
<text x="103.8" y="81.7">23</text>
<text x="103.8" y="79.1">33 DCDC_SW</text>
<text x="126.3" y="81.9">6.8 uH</text>
<text x="127.9" y="79.6">L4</text>
<text x="146.8" y="83.6">VDDR</text>
<text x="157.5" y="83.1">GND</text>
<text x="342.3" y="81.2">GND</text>
<text x="10.3" y="85.7">B</text>
<text x="24.7" y="86.9">8P</text>
<text x="24.8" y="84.6">C15</text>
<text x="40.6" y="86.2">8P</text>
<text x="85.1" y="87.2" transform="rotate(-90 85.1 87.2)">GND/EP</text>
<text x="113.7" y="88.4">C17</text>
<text x="139.7" y="88.4">C24</text>
<text x="420.1" y="85.7">B</text>
<text x="84.2" y="90.5" transform="rotate(-90 84.2 90.5)">49</text>
<text x="88.6" y="90.2">Must connect!</text>
<text x="113.6" y="90.7">1U</text>
<text x="139.8" y="90.7">22U</text>
<text x="372.7" y="93.6" transform="rotate(-90 372.7 93.6)">1</text>
<text x="375.3" y="93.6" transform="rotate(-90 375.3 93.6)">2</text>
<text x="377.8" y="93.6" transform="rotate(-90 377.8 93.6)">3</text>
<text x="378.1" y="92.2">SH1</text>
<text x="378.3" y="94.5">Shield</text>
<text x="380.4" y="93.6" transform="rotate(-90 380.4 93.6)">4</text>
<text x="382.9" y="93.6" transform="rotate(-90 382.9 93.6)">5</text>
<text x="27.4" y="99.6">GND</text>
<text x="134.7" y="100.3">GND</text>
<text x="371.9" y="96.4" transform="rotate(-90 371.9 96.4)">1</text>
<text x="374.4" y="96.4" transform="rotate(-90 374.4 96.4)">2</text>
<text x="376.9" y="96.4" transform="rotate(-90 376.9 96.4)">3</text>
<text x="379.5" y="96.4" transform="rotate(-90 379.5 96.4)">4</text>
<text x="382" y="96.4" transform="rotate(-90 382 96.4)">5</text>
<text x="44.2" y="106.3">U4B</text>
<text x="82.6" y="102.8">GND</text>
<text x="108.7" y="103.5">GND</text>
<text x="375.4" y="106.6">GND</text>
<text x="37.4" y="108.6">CC1352P-LeashPCB</text>
<text x="150.4" y="111.8">GND</text>
<text x="50.3" y="118.1">RF_P_2_4GHZ</text>
<text x="64.3" y="117.2">1</text>
<text x="64.3" y="119.8">2</text>
<text x="67.3" y="119.8">RF_2_4GHZ_N</text>
<text x="67.3" y="117.2">RF_2_4GHZ_P</text>
<text x="155.2" y="118.5">10</text>
<text x="158.5" y="119.4">GND</text>
<text x="187.3" y="119.4">UBP_2_4_GHZ</text>
<text x="201.4" y="118.5">1</text>
<text x="291.5" y="116.1" transform="rotate(-90 291.5 116.1)">0R</text>
<text x="295.9" y="116.6" transform="rotate(-90 295.9 116.6)">C34</text>
<text x="328.5" y="116.9">2.0pF</text>
<text x="329.8" y="114.6">L5</text>
<text x="360.9" y="115.6">Antenna_Dipole</text>
<text x="365.9" y="114.3">AE1</text>
<text x="50.2" y="120.7">RF_N_2_4GHZ</text>
<text x="155.7" y="122.3">9</text>
<text x="158.5" y="123.2">BP_2_4_GHZ_RF_P</text>
<text x="195.7" y="123.2">GND</text>
<text x="201.4" y="122.3">2</text>
<text x="281.4" y="124.6">C43</text>
<text x="303.3" y="123.2">L15</text>
<text x="304.3" y="125.7">0</text>
<text x="325.8" y="125.2">C29</text>
<text x="341.7" y="125.2">C31</text>
<text x="64.3" y="131.2">3</text>
<text x="67.3" y="131.2">RF_SUB_1GHZ_P</text>
<text x="155.7" y="129.9">7</text>
<text x="155.7" y="126.1">8</text>
<text x="158.5" y="130.8">BP_SUB-1_GHZ_RF_P</text>
<text x="158.5" y="127">BP_2_4_GHZ_RF_N</text>
<text x="184.9" y="130.8">UBP_SUB-1_GHZ</text>
<text x="195.7" y="127">GND</text>
<text x="201.4" y="126.1">3</text>
<text x="201.4" y="129.9">4</text>
<text x="208.2" y="127">GND</text>
<text x="281.2" y="126.9">DNP</text>
<text x="281.3" y="129.5">DNP</text>
<text x="302.9" y="128.3">DNP</text>
<text x="316.9" y="129.5">DNP</text>
<text x="325.6" y="127.5">DNP</text>
<text x="341.8" y="127.5">0.5pF</text>
<text x="358" y="130.1">GND</text>
<text x="375.4" y="126.3" transform="rotate(-90 375.4 126.3)">1nF</text>
<text x="377.7" y="126.5" transform="rotate(-90 377.7 126.5)">C37</text>
<text x="10.3" y="135.6">C</text>
<text x="47.4" y="134.6">RF_N_SUB_1GHZ</text>
<text x="47.5" y="132.1">RF_P_SUB_1GHZ</text>
<text x="64.3" y="133.7">4</text>
<text x="67.3" y="133.7">RF_SUB_1GHZ_N</text>
<text x="155.7" y="133.7">6</text>
<text x="158.5" y="134.6">BP_SUB-1_GHZ_RF_N</text>
<text x="193.9" y="134.6">RX_TX</text>
<text x="201.4" y="133.7">5</text>
<text x="205.7" y="133.7">RX_TX</text>
<text x="241.4" y="136.6" transform="rotate(-90 241.4 136.6)">C54</text>
<text x="276.3" y="136.5">GND</text>
<text x="378.9" y="132">GND</text>
<text x="420.1" y="135.6">C</text>
<text x="64.3" y="143.9">5</text>
<text x="217.9" y="140.9">C27</text>
<text x="218" y="138.6">100pF</text>
<text x="243.7" y="138.7" transform="rotate(-90 243.7 138.7)">100pF</text>
<text x="328.4" y="142.2">GND</text>
<text x="51" y="147.3">TX_20DBM_N</text>
<text x="51.1" y="144.8">TX_20DBM_P</text>
<text x="64.3" y="146.4">6</text>
<text x="128.9" y="144.5">VDDS</text>
<text x="212.7" y="148.6">GND</text>
<text x="64.3" y="155.3">7</text>
<text x="68" y="155.3">RX_TX</text>
<text x="138.4" y="153.3" transform="rotate(-90 138.4 153.3)">12nH</text>
<text x="140.7" y="152.7" transform="rotate(-90 140.7 152.7)">L12</text>
<text x="149.3" y="152.9">C50</text>
<text x="149.4" y="150.6">100pF</text>
<text x="160.7" y="153.6">C55</text>
<text x="160.7" y="151.3">10nF</text>
<text x="56.8" y="156.2">RX_TX</text>
<text x="121.5" y="164.5">1nH</text>
<text x="121.7" y="162.2">L11</text>
<text x="142.4" y="163" transform="rotate(-90 142.4 163)">2.4pF</text>
<text x="144.7" y="163.1" transform="rotate(-90 144.7 163.1)">C46</text>
<text x="155.5" y="163.8">GND</text>
<text x="168.4" y="163.1" transform="rotate(-90 168.4 163.1)">C56</text>
<text x="170.7" y="163" transform="rotate(-90 170.7 163)">0.7pF</text>
<text x="197.1" y="167.9">L9</text>
<text x="336.8" y="162.8">L6</text>
<text x="337.3" y="165.1">0</text>
<text x="195.7" y="170.2">4.7nH</text>
<text x="323.1" y="173.5" transform="rotate(-90 323.1 173.5)">C36</text>
<text x="332.2" y="172.8">C30</text>
<text x="351.2" y="172.8">C32</text>
<text x="120.9" y="178.5">1nH</text>
<text x="121" y="176.1">L10</text>
<text x="134.6" y="176.2" transform="rotate(-90 134.6 176.2)">27nH</text>
<text x="136.9" y="175" transform="rotate(-90 136.9 175)">L7</text>
<text x="141.3" y="178.5">12nH</text>
<text x="142" y="176.1">L13</text>
<text x="166.5" y="177.8">3.9nH</text>
<text x="167.4" y="175.5">L14</text>
<text x="192.5" y="178.5">C49</text>
<text x="216.6" y="178.6" transform="rotate(-90 216.6 178.6)">C53</text>
<text x="240" y="176.9">2.4G</text>
<text x="251.7" y="175.9">R58</text>
<text x="251.9" y="179.7">DNP/0</text>
<text x="320.8" y="174.4" transform="rotate(-90 320.8 174.4)">47pF</text>
<text x="332" y="175.1">DNP</text>
<text x="332.1" y="177.2">DNP</text>
<text x="351" y="175.1">DNP</text>
<text x="351.2" y="177.2">DNP</text>
<text x="10.3" y="185.7">D</text>
<text x="192.4" y="180.8">3pF</text>
<text x="209.6" y="183.6">C52</text>
<text x="209.7" y="185.9">4.7pF</text>
<text x="218.9" y="180.6" transform="rotate(-90 218.9 180.6)">100pF</text>
<text x="264.3" y="184.9">R59</text>
<text x="271.6" y="183">RF_SW_CTRL1</text>
<text x="271.6" y="180.4">RF_SW_CTRL2</text>
<text x="420.1" y="185.7">D</text>
<text x="121" y="188.5">2.4pF</text>
<text x="122.4" y="186.2">C28</text>
<text x="159.4" y="188.1">C33</text>
<text x="159.5" y="190.4">3.9pF</text>
<text x="194.7" y="190.9" transform="rotate(-90 194.7 190.9)">L8</text>
<text x="265" y="187.2">DNP/2.21K</text>
<text x="313.6" y="189.9">GND</text>
<text x="327.1" y="186">GND</text>
<text x="346.1" y="186">GND</text>
<text x="366.3" y="187.3">GND</text>
<text x="72.1" y="196.2">CC1352P-LeashPCB</text>
<text x="78.9" y="193.9">U4C</text>
<text x="192.4" y="192.3" transform="rotate(-90 192.4 192.3)">2.5nH</text>
<text x="126.9" y="198.8">GND</text>
<text x="154.2" y="198.8">GND</text>
<text x="187.3" y="201.3">GND</text>
<text x="204.4" y="201.3">GND</text>
<text x="260.3" y="198.1">GND</text>
<text x="92.6" y="207">DIO_18</text>
<text x="92.6" y="209.5">DIO_19</text>
<text x="100" y="206.1">28</text>
<text x="100" y="208.7">29</text>
<text x="195.7" y="207.4">VDDS</text>
<text x="59.3" y="211.2">10</text>
<text x="59.3" y="213.7">11</text>
<text x="62.6" y="212.1">DIO_5</text>
<text x="62.6" y="214.6">DIO_6</text>
<text x="92.6" y="212.1">DIO_20</text>
<text x="92.6" y="214.6">DIO_21</text>
<text x="100" y="211.2">30</text>
<text x="100" y="213.7">31</text>
<text x="113.1" y="214.6">0</text>
<text x="119" y="215.9">R37</text>
<text x="206.4" y="212.8">C25</text>
<text x="206.5" y="215.1">0.1U</text>
<text x="39.7" y="221">R33</text>
<text x="45.1" y="218.8">~{FLASH_CS}</text>
<text x="59.3" y="216.3">12</text>
<text x="59.3" y="218.8">14</text>
<text x="59.3" y="221.4">15</text>
<text x="62.6" y="217.2">DIO_7</text>
<text x="62.6" y="219.7">DIO_8</text>
<text x="92.6" y="219.7">DIO_12</text>
<text x="92.6" y="217.2">DIO_22</text>
<text x="100" y="218.8">18</text>
<text x="100" y="221.4">19</text>
<text x="100" y="216.3">32</text>
<text x="113.1" y="217.2">0</text>
<text x="119" y="218.4">R38</text>
<text x="154.4" y="219.7">0</text>
<text x="160.3" y="221">R39</text>
<text x="208.4" y="221">U5</text>
<text x="215" y="221.5" transform="rotate(-90 215 221.5)">8</text>
<text x="218.2" y="221">TS5A23157</text>
<text x="39.7" y="226.1">R52</text>
<text x="39.7" y="223.5">R50</text>
<text x="44.6" y="227.3">0</text>
<text x="44.6" y="224.8">0</text>
<text x="44.6" y="222.2">0</text>
<text x="59.3" y="223.9">16</text>
<text x="59.3" y="226.4">17</text>
<text x="62.6" y="222.2">DIO_9</text>
<text x="62.6" y="224.8">DIO_10</text>
<text x="62.6" y="227.3">DIO_11</text>
<text x="92.6" y="222.2">DIO_13</text>
<text x="92.6" y="224.8">DIO_14</text>
<text x="92.6" y="227.3">DIO_15</text>
<text x="100" y="223.9">20</text>
<text x="100" y="226.4">21</text>
<text x="127.6" y="227.4">USER_BOOT</text>
<text x="154.4" y="222.2">0</text>
<text x="160.3" y="223.5">R40</text>
<text x="201.1" y="223.5">GND</text>
<text x="206.7" y="227.1">10</text>
<text x="221.1" y="225.8">9</text>
<text x="59.3" y="232.8">26</text>
<text x="62.6" y="233.7">DIO_16/JTAG_TDO</text>
<text x="207.2" y="233.4">1</text>
<text x="221.1" y="230.9">2</text>
<text x="10.4" y="235.7">E</text>
<text x="59.3" y="237.9">24</text>
<text x="59.3" y="235.3">27</text>
<text x="62.6" y="238.8">JTAG_TMSC</text>
<text x="62.6" y="236.2">DIO_17/JTAG_TDI</text>
<text x="184.9" y="234.4">MB1_CTRL</text>
<text x="221.1" y="238.5">7</text>
<text x="420.2" y="235.7">E</text>
<text x="59.3" y="240.4">25</text>
<text x="59.3" y="243">35</text>
<text x="62.6" y="241.3">JTAG_TCKC</text>
<text x="62.6" y="243.8">RESET_N</text>
<text x="207.2" y="241">6</text>
<text x="221.1" y="244.9">4</text>
<text x="184.2" y="248.4">MB1_CTRL</text>
<text x="207.2" y="247.4">5</text>
<text x="201.5" y="254.7">R42</text>
<text x="201.6" y="257">2.21K</text>
<text x="215" y="253.2" transform="rotate(-90 215 253.2)">3</text>
<text x="35" y="269.1">1</text>
<text x="85" y="269.1">2</text>
<text x="135" y="269.1">3</text>
<text x="185" y="269.1">4</text>
<text x="197.6" y="266">GND</text>
<text x="213.4" y="264.1">GND</text>
<text x="235" y="269.1">5</text>
<text x="285" y="269.1">6</text>
<text x="335" y="269.1">7</text>
<text x="385" y="269.1">8</text>
</g>
<g font-size="1.4">
<text x="358.4" y="166.8">1</text>
<text x="365.5" y="174.4" transform="rotate(-90 365.5 174.4)">2</text>
<text x="368" y="174.4" transform="rotate(-90 368 174.4)">3</text>
<text x="35.7" y="219.6">~{FLASH_CS}</text>
<text x="209" y="227.8">COM1</text>
<text x="215.8" y="224.1" transform="rotate(-90 215.8 224.1)">V+</text>
<text x="217.5" y="226.6">NC1</text>
<text x="217.4" y="231.6">NO1</text>
<text x="209" y="234.2">IN1</text>
<text x="217.5" y="239.3">NC2</text>
<text x="209" y="241.8">COM2</text>
<text x="217.4" y="245.6">NO2</text>
<text x="209" y="248.1">IN2</text>
<text x="215.8" y="251.3" transform="rotate(-90 215.8 251.3)">GND</text>
</g>
</svg>
